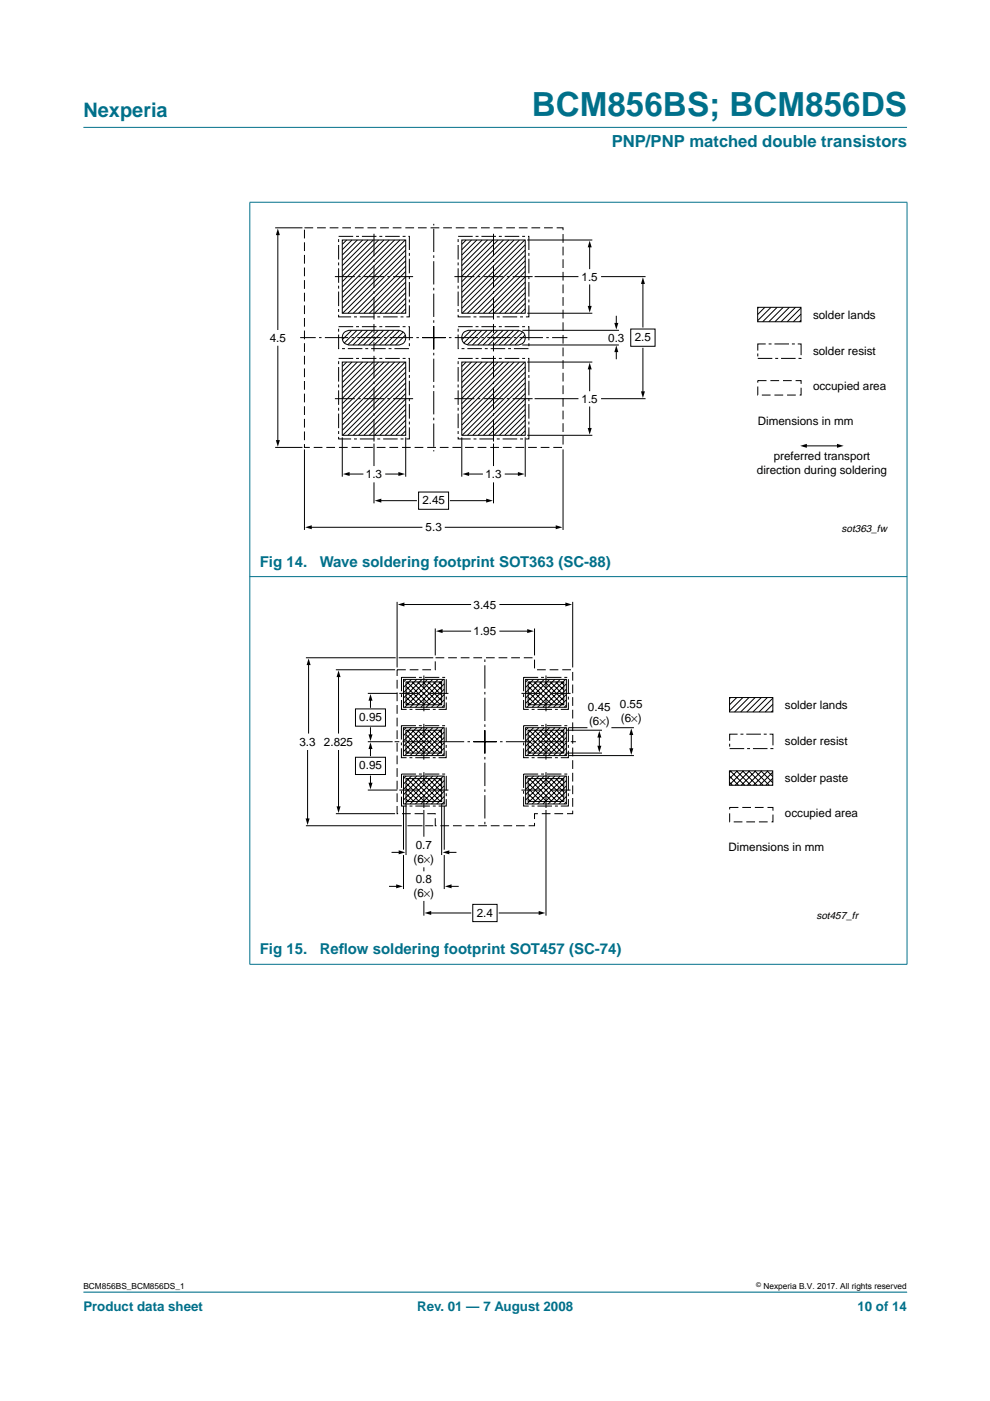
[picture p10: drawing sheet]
<svg xmlns="http://www.w3.org/2000/svg" width="210mm" height="297mm" viewBox="0 0 210 297" stroke-linecap="round" stroke-linejoin="round" font-family="sans-serif">
<path d="M192.3 273.9h-174.6" fill="none" stroke="#00708a" stroke-width=".21"/>
<g fill="#00708a" stroke="#00708a" stroke-width=".21">
<path d="M17.7 27h174.6z"/>
<path d="M53 42.9v161.5z"/>
<path d="M192.3 42.9v161.5z"/>
<path d="M52.9 42.9h139.5z"/>
<path d="M52.9 122.3h139.5z"/>
<path d="M52.9 204.5h139.5z"/>
</g>
<g fill="none" stroke="#000" stroke-width=".21">
<path d="M58.3 48.3h5.8M58.9 49.6v20.3M72.6 50.9h13.4v15.5h-13.4zM73.5 50.9l-.9 .9M74.6 50.9l-2 2M75.8 50.9l-3.2 3.2M76.9 50.9l-4.3 4.3M78 50.9l-5.4 5.4M79.1 50.9l-6.5 6.6M80.3 50.9l-7.7 7.7M81.4 50.9l-8.8 8.8M82.5 50.9l-9.9 9.9"/>
<path d="M83.7 50.9l-11.1 11.1M84.8 50.9l-12.2 12.2M85.9 50.9l-13.3 13.3M86 51.9l-13.4 13.5M86 53l-13.4 13.4M86 54.2l-12.2 12.2M86 55.3l-11.1 11.1M86 56.4l-10 10M86 57.6l-8.8 8.8M86 58.7l-7.7 7.7M86 59.8l-6.6 6.6M97.9 50.9h13.5v15.5h-13.5z"/>
<path d="M98.8 50.9l-.9 .9M100 50.9l-2.1 2M101.1 50.9l-3.2 3.2M102.2 50.9l-4.3 4.3M103.4 50.9l-5.5 5.4M104.5 50.9l-6.6 6.6M105.6 50.9l-7.7 7.7M106.7 50.9l-8.8 8.8M107.9 50.9l-10 9.9M109 50.9l-11.1 11.1M110.1 50.9l-12.2 12.2M111.3 50.9l-13.4 13.3"/>
<path d="M111.4 51.9l-13.5 13.5M111.4 53l-13.4 13.4M111.4 54.2l-12.3 12.2M111.4 55.3l-11.2 11.1M111.4 56.4l-10 10M111.4 57.6l-8.9 8.8M111.4 58.7l-7.8 7.7M111.4 59.8l-6.6 6.6M111.8 50.9h13.8M113.3 58.6h9.3M125 52.2v4.8M127.4 58.6h9.5"/>
<path d="M136.3 59.9v9.4M58.9 73.4v20.2M72.6 76.8h13.4v15.5h-13.4zM73 70.5l.3-.3 .8-.2h10.4a1.56 1.56 0 0 1 1.5 1.6 1.56 1.56 0 0 1-1.5 1.5h-10.4a1.55 1.55 0 0 1-1.5-.9 1.55 1.55 0 0 1 .4-1.7zM73.5 76.8l-.9 .9M74.6 70l-2 2M74.6 76.8l-2 2M75.7 70l-2.7 2.8M75.8 76.8l-3.2 3.2M76.8 70l-3.1 3.1M76.9 76.8l-4.3 4.3M77.9 70l-3.1 3.1"/>
<path d="M78 76.8l-5.4 5.4M79.1 70l-3.1 3.1M79.1 76.8l-6.5 6.5M80.2 70l-3.1 3.1M80.3 76.8l-7.7 7.7M81.3 70l-3.1 3.1M81.4 76.8l-8.8 8.8M82.5 70l-3.2 3.1M82.5 76.8l-9.9 9.9M83.6 70l-3.1 3.1M83.7 76.8l-11.1 11.1M84.7 70l-3.1 3.1"/>
<path d="M84.8 76.8l-12.2 12.2M85.5 70.4l-2.8 2.7M85.9 76.8l-13.3 13.3M86 71.1l-2.1 2M86 77.8l-13.4 13.4M86 78.9l-13.4 13.4M86 60.9l-5.4 5.5M86 62.1l-4.3 4.3M86 63.2l-3.2 3.2M86 64.3l-2.1 2.1M86 65.5l-.9 .9M97.9 76.8h13.5v15.5h-13.5z"/>
<path d="M98.3 70.5l.4-.3 .8-.2h10.3a1.56 1.56 0 0 1 1.6 1.6 1.56 1.56 0 0 1-1.6 1.5h-10.4a1.55 1.55 0 0 1-1.4-.9 1.55 1.55 0 0 1 .3-1.7zM98.8 76.8l-.9 .9M99.9 70l-2 2M100 76.8l-2.1 2M101 70l-2.7 2.8M101.1 76.8l-3.2 3.2M102.2 70l-3.1 3.1M102.2 76.8l-4.3 4.3M103.3 70l-3.1 3.1M103.4 76.8l-5.5 5.4M104.4 70l-3.1 3.1M104.5 76.8l-6.6 6.5"/>
<path d="M105.5 70l-3.1 3.1M105.6 76.8l-7.7 7.7M106.7 70l-3.1 3.1M106.7 76.8l-8.8 8.8M107.8 70l-3.1 3.1M107.9 76.8l-10 9.9M108.9 70l-3.1 3.1M109 76.8l-11.1 11.1M110.1 70l-3.2 3.1M110.1 76.8l-12.2 12.2M110.7 73.1h20.5M110.7 70h20.5"/>
<path d="M110.8 70.4l-2.7 2.7M111.3 76.8l-13.4 13.3M111.3 71.1l-2.1 2M111.4 60.9l-5.5 5.5M111.4 62.1l-4.4 4.3M111.4 63.2l-3.2 3.2M111.4 64.3l-2.1 2.1M111.4 65.5l-1 .9M111.4 77.8l-13.5 13.4M111.4 78.9l-13.4 13.4M111.8 76.8h13.8M111.8 66.4h13.8"/>
<path d="M125 78v4.8M125 60.4v4.7M130.7 74.4v1.7M130.7 67.1v1.7M133.7 69.8h5.2v3.6h-5.2zM136.3 73.8v9.5M160.6 65.2h9.2v3h-9.2zM160.9 65.2l-.3 .2M162.2 65.2l-1.6 1.5M163.5 65.2l-2.9 2.8M164.8 65.2l-3.1 3M166.1 65.2l-3.1 3"/>
<path d="M167.4 65.2l-3.1 3M168.7 65.2l-3.1 3M169.8 67.9l-.3 .3M169.8 66.6l-1.6 1.6M169.8 65.3l-2.9 2.9M58.3 94.9h5.8M64.6 95.3v17.1M72.6 92.7v8.4M79.3 94v4.8M86 80l-12.2 12.3M86 81.2l-11.1 11.1M86 82.3l-10 10"/>
<path d="M86 83.4l-8.8 8.9M86 84.6l-7.7 7.7M86 85.7l-6.6 6.6M86 86.8l-5.4 5.5M86 88l-4.3 4.3M86 89.1l-3.2 3.2M86 90.2l-2.1 2.1M86 91.3l-.9 1M86 92.7v8.4M97.9 92.7v8.4M104.6 94v4.8M111.4 80l-12.3 12.3"/>
<path d="M111.4 81.2l-11.2 11.1M111.4 82.3l-10 10M111.4 83.4l-8.9 8.9M111.4 84.6l-7.8 7.7M111.4 85.7l-6.6 6.6M111.4 86.8l-5.5 5.5M111.4 88l-4.4 4.3M111.4 89.1l-3.2 3.2M111.4 90.2l-2.1 2.1M111.4 91.3l-1 1M111.4 92.7v8.4M111.8 92.3h13.8"/>
<path d="M113.3 84.5h9.3M119.4 95.3v17.1M125 86.3v4.7M127.4 84.5h9.5M170.5 94.5h7.2M65.8 111.8h23.7M73.8 100.5h3.1M79.3 102.3v4.4M80.6 106.2h7.7M81.8 100.5h3M88.8 104.3h6.3v3.7h-6.3zM94.4 111.8h23.7"/>
<path d="M95.5 106.2h7.9M99.2 100.5h3.1M104.6 102.3v4.4M107.1 100.5h3M64.9 139.5h19M84.2 127.6v13.9M84.5 139.5h7.4M85.5 128.2h14.3M92.3 133.2v5.8M93.6 133.8h6.2M106 128.2h14.2M106 133.8h6.1"/>
<path d="M113.3 133.2v5.8M121.4 127.6v13.9M65.2 159.1v14.7M65.4 140.7v14.7M71.2 142h12.6M71.8 143.3v12.1M71.8 159.1v12.1M75.4 150.3h6.3v3.7h-6.3zM78 157.3h5.2M78 147h6.2M78.5 148.3v1.7M78.5 154.3v1.7"/>
<path d="M78.5 158.5v1.7M85.5 154.3h8.7v5.9h-8.7zM85.6 144h8.6v6h-8.6zM86.1 154.8h7.5v4.9h-7.5zM86.1 155.8l3.9 3.9M86.1 156.9l2.8 2.8M86.1 158l1.6 1.7M86.1 159.2l.5 .5M86.1 144.6h7.5v4.8h-7.5zM86.1 154.3l-.6 .5M86.1 145.5l3.9 3.9M86.1 146.7l2.8 2.7"/>
<path d="M86.1 147.8l1.6 1.6M86.1 148.9l.5 .5M86.1 144l-.5 .6M86.3 154.8l4.8 4.9M86.3 144.6l4.8 4.8M87.2 154.3l-1.7 1.7M87.2 144l-1.6 1.7M87.4 154.8l4.8 4.9M87.4 144.6l4.9 4.8M88.3 154.3l-2.8 2.8M88.4 144l-2.8 2.9M88.5 154.8l4.9 4.9"/>
<path d="M88.5 144.6l4.9 4.8M89.5 154.3l-4 3.9M89.5 144l-3.9 4M89.6 154.8l4 4M89.7 144.6l4 4M90.6 154.3l-5.1 5.1M90.6 144l-5 5.1M90.8 154.8l2.8 2.9M90.8 144.6l2.9 2.8M91.7 154.3l-5.9 5.9M91.7 144l-5.9 6M91.9 154.8l1.7 1.7"/>
<path d="M91.9 144.6l1.8 1.7M92.9 154.3l-6 5.9M92.9 144l-5.9 6M93 154.8l.6 .6M93.1 144.6l.6 .6M94 154.3l-5.9 5.9M94 144l-5.9 6M94.2 155.2l-5 5M94.2 156.4l-3.9 3.8M94.2 157.5l-2.7 2.7M94.2 158.6l-1.6 1.6M94.2 159.7l-.5 .5"/>
<path d="M94.2 145l-5 5M94.2 146.1l-3.8 3.9M94.2 147.2l-2.7 2.8M94.2 148.4l-1.6 1.6M94.2 149.5l-.5 .5M111.4 144h8.7v6h-8.7zM111.4 154.3h8.7v5.9h-8.7zM112 144.6h7.5v4.8h-7.5zM112 154.8h7.5v4.9h-7.5zM112 145.5l3.9 3.9M112 146.7l2.8 2.7M112 147.8l1.6 1.6"/>
<path d="M112 148.9l.5 .5M112 155.8l3.9 3.9M112 156.9l2.8 2.8M112 158l1.6 1.7M112 159.2l.5 .5M112 144l-.6 .6M112 154.3l-.6 .5M112.2 144.6l4.8 4.8M112.2 154.8l4.8 4.9M113.1 144l-1.7 1.7M113.1 154.3l-1.7 1.7M113.3 144.6l4.8 4.8"/>
<path d="M113.3 154.8l4.8 4.9M114.3 144l-2.9 2.9M114.3 154.3l-2.9 2.8M114.4 144.6l4.9 4.8M114.4 154.8l4.9 4.9M115.4 144l-4 4M115.4 154.3l-4 3.9M115.6 144.6l3.9 4M115.6 154.8l3.9 4M116.5 144l-5.1 5.1M116.5 154.3l-5.1 5.1M116.7 144.6l2.8 2.8"/>
<path d="M116.7 154.8l2.8 2.9M117.6 144l-5.9 6M117.6 154.3l-5.9 5.9M117.8 144.6l1.7 1.7M117.8 154.8l1.7 1.7M118.8 144l-5.9 6M118.8 154.3l-5.9 5.9M118.9 144.6l.6 .6M118.9 154.8l.6 .6M119.9 144l-5.9 6M119.9 154.3l-5.9 5.9M120 159.7h7.6"/>
<path d="M120 154.8h7.6M120.1 145l-5 5M120.1 146.1l-3.9 3.9M120.1 147.2l-2.7 2.8M120.1 148.4l-1.6 1.6M120.1 149.5l-.5 .5M120.1 155.2l-5 5M120.1 156.4l-3.9 3.8M120.1 157.5l-2.7 2.7M120.1 158.6l-1.6 1.6M120.1 159.7l-.5 .5M120.6 154.3h3.9"/>
<path d="M127.1 155.8v2.6M129.6 154.3h4.8M133.8 155.8v3.1M154.7 147.9h9.2v3.1h-9.2zM154.9 147.9l-.2 .2M156.2 147.9l-1.5 1.5M157.5 147.9l-2.8 2.8M158.8 147.9l-3.1 3.1M160.1 147.9l-3.1 3.1M161.4 147.9l-3.1 3.1M162.7 147.9l-3.1 3.1M163.9 150.6l-.4 .4"/>
<path d="M163.9 149.3l-1.7 1.7M163.9 148l-3 3M64.9 175.1h20.3M71.2 172.5h12.6M75.4 160.6h6.3v3.6h-6.3zM78 167.5h6.2M78.5 164.5v1.7M85.6 164.5h8.6v6h-8.6zM85.6 170.9v9.3M86.1 165.1h7.5v4.8h-7.5zM86.1 170.3v11M86.1 166l3.9 3.9"/>
<path d="M86.1 167.1l2.8 2.8M86.1 168.3l1.6 1.6M86.1 169.4l.5 .5M86.1 164.5l-.5 .6M86.3 165.1l4.8 4.8M86.4 175.1h3.2M87.2 164.5l-1.6 1.7M87.4 165.1l4.9 4.8M88.4 164.5l-2.8 2.9M88.5 165.1l4.9 4.8M89.5 164.5l-3.9 4M89.7 165.1l4 4"/>
<path d="M89.9 171.7v5.7M90.2 175.1h1.7M90.6 164.5l-5 5.1M90.8 165.1l2.9 2.8M91.7 164.5l-5.9 6M91.9 165.1l1.8 1.7M92.9 164.5l-5.9 6M93.1 165.1l.6 .6M93.6 170.3v11M94 164.5l-5.9 6M94.2 165.5l-5 5M94.2 166.6l-3.8 3.9"/>
<path d="M94.2 167.7l-2.7 2.8M94.2 168.9l-1.6 1.6M94.2 170l-.5 .5M94.2 170.9v9.3M111.4 164.5h8.7v6h-8.7zM112 165.1h7.5v4.8h-7.5zM112 166l3.9 3.9M112 167.1l2.8 2.8M112 168.3l1.6 1.6M112 169.4l.5 .5M112 164.5l-.6 .6M112.2 165.1l4.8 4.8"/>
<path d="M113.1 164.5l-1.7 1.7M113.3 165.1l4.8 4.8M114.3 164.5l-2.9 2.9M114.4 165.1l4.9 4.8M115.4 164.5l-4 4M115.6 165.1l3.9 4M115.8 171.7v22.4M116.5 164.5l-5.1 5.1M116.7 165.1l2.8 2.8M117.6 164.5l-5.9 6M117.8 165.1l1.7 1.7M118.8 164.5l-5.9 6"/>
<path d="M118.9 165.1l.6 .6M119.9 164.5l-5.9 6M120.1 165.5l-5 5M120.1 166.6l-3.9 3.9M120.1 167.7l-2.7 2.8M120.1 168.9l-1.6 1.6M120.1 170l-.5 .5M120.6 160.2h13.8M154.7 163.4h9.1v3.1h-9.1zM154.7 164.6l1.9 1.9M154.7 165.9l.6 .6M154.8 163.4l3.1 3.1"/>
<path d="M155 163.4l-.3 .4M156.1 163.4l3.1 3.1M156.3 163.4l-1.6 1.7M157.4 163.4l3.1 3.1M157.6 163.4l-2.9 3M158.7 163.4l3.1 3.1M158.9 163.4l-3 3.1M160 163.4l3.1 3.1M160.2 163.4l-3 3.1M161.3 163.4l2.5 2.5M161.5 163.4l-3 3.1M162.6 163.4l1.2 1.2"/>
<path d="M162.8 163.4l-3 3.1M163.8 166.3l-.1 .2M163.8 165l-1.4 1.5M163.8 163.7l-2.7 2.8M82.6 187.9h1.7M83.1 180.7h1.7M85.6 181.3v7.2M89.9 183.9v.8M89.9 191v3.1M91.1 193.6h8.7M94.2 181.3v7.2M95 180.7h1.7"/>
<path d="M95.5 187.9h1.7M100.2 191.7h5.2v3.7h-5.2zM105.8 193.6h8.7"/>
</g>
<g fill="none" stroke="#000" stroke-width=".21" stroke-dasharray="3.1 .6 .6 .6" stroke-linecap="butt">
<path d="M71.8 50.1h15v17.1h-15zM97.1 50.1h15v17.1h-15zM71.8 76h15v17.1h-15zM71.8 69.3h15v4.6h-15zM97.1 69.3h15v4.6h-15zM97.1 76h15v17.1h-15zM160.7 72.9h9.2v3.1h-9.2zM85.1 153.9h9.5v6.7h-9.5zM85.1 143.6h9.5v6.8h-9.5zM111 143.6h9.5v6.8h-9.5zM111 153.9h9.5v6.7h-9.5zM154.7 155.7h9.2v3h-9.2z"/>
<path d="M85.1 164.1h9.5v6.8h-9.5zM111 164.1h9.5v6.8h-9.5z"/>
</g>
<path d="M64.6 48.3h54.8v46.6h-54.8zM160.7 80.7h9.2v3.1h-9.2zM84.2 142h8.1v-2.5h21v2.5h8.1v30.5h-8.1v2.6h-21v-2.6h-8.1zM154.7 171.2h9.2v3.1h-9.2z" fill="none" stroke="#000" stroke-width=".21" stroke-dasharray="1.9 .8" stroke-linecap="butt"/>
<g fill="#000">
<path d="M58.9 48.4l.4 1.5h-.8zM125 51l.5 1.4h-.9zM125 76.9l.5 1.4h-.9zM124.6 64.9h.9l-.5 1.4zM130.7 73.2l.4 1.5h-.8zM130.3 68.5h.8l-.4 1.4zM136.3 58.8l.4 1.4h-.8zM58.5 93.3h.8l-.4 1.4zM124.6 90.7h.9l-.5 1.5zM135.9 83h.8l-.4 1.4zM169.7 94.5l1.4-.4v.8zM177.5 94.1l1.4 .4-1.4 .4z"/>
<path d="M64.7 111.8l1.4-.4v.8zM72.7 100.5l1.4-.4v.8zM79.4 106.2l1.4-.5v.9zM84.5 100.1l1.4 .4-1.4 .4zM98.1 100.5l1.4-.4v.8zM103.1 105.7l1.4 .5-1.4 .4zM109.8 100.1l1.4 .4-1.4 .4zM117.8 111.4l1.4 .4-1.4 .4zM84.3 128.2l1.4-.5v.9zM92.4 133.8l1.4-.4v.8zM111.8 133.4l1.4 .4-1.4 .4zM119.9 127.7l1.4 .5-1.4 .4z"/>
<path d="M65.4 139.6l.5 1.4h-.9zM71.8 142.1l.4 1.5h-.8zM78.5 147.2l.5 1.4h-.9zM78.5 157.4l.5 1.4h-.9zM78.1 155.7h.9l-.5 1.4zM126.7 158.1h.8l-.4 1.4zM127.1 155l.4 1.4h-.8zM133.8 154.4l.5 1.4h-.9zM133.4 158.6h.9l-.5 1.5zM64.8 173.5h.8l-.4 1.4zM71.4 171h.8l-.4 1.4zM78.1 166h.9l-.5 1.4z"/>
<path d="M84 187.5l1.4 .4-1.4 .4zM84.5 180.3l1.4 .4-1.4 .4zM90 193.6l1.4-.5v.9zM93.9 180.7l1.4-.4v.8zM94.3 187.9l1.4-.4v.8zM114.2 193.1l1.4 .5-1.4 .4z"/>
</g>
<path d="M89.5 71.6h30.8M92 69.2v26.5M92 74.1v-26.6M94.5 71.6h-30.9M100.4 157.3h21.7M102.8 154.8v20.3M102.8 159.8v-20.2M105.3 157.3h-21.6" fill="none" stroke="#000" stroke-width=".21" stroke-dasharray="4.9 .7 .5 .7" stroke-linecap="butt"/>
<path d="M79.3 49.6v18.1M104.6 49.6v18.1M79.3 75.4v18.2M104.6 75.4v18.2" fill="none" stroke="#000" stroke-width=".21" stroke-dasharray="4.8 .7 .5 .7" stroke-linecap="butt"/>
<path d="M71 58.6h16.6M96.3 58.6h16.6M71 84.5h16.6M96.3 84.5h16.6M84.7 147h10.4M110.6 147h10.4M84.7 167.5h10.4M110.6 167.5h10.4" fill="none" stroke="#000" stroke-width=".21" stroke-dasharray="4.2 .7 .5 .7" stroke-linecap="butt"/>
<path d="M79.3 68.7v5.8M104.6 68.7v5.8" fill="none" stroke="#000" stroke-width=".21" stroke-dasharray="1.9 .7 .5 .7" stroke-linecap="butt"/>
<path d="M89.9 153.5v7.6M89.9 143.2v7.6M115.8 153.5v7.6M115.8 143.2v7.6M89.9 163.7v7.6M115.8 163.7v7.6" fill="none" stroke="#000" stroke-width=".21" stroke-dasharray="2.8 .7 .5 .7" stroke-linecap="butt"/>
<text font-size="7.1" fill="#00708a" x="112.7" y="24.7">BCM856BS; BCM856DS</text>
<text font-size="4.2" fill="#00708a" x="17.7" y="24.9">Nexperia</text>
<text font-size="3.5" fill="#00708a" x="129.7" y="31.1">PNP/PNP matched double transistors</text>
<g font-size="3.2" fill="#00708a">
<text x="55.1" y="120.1">Fig 14.</text>
<text x="67.8" y="120.1">Wave soldering footprint SOT363 (SC-88)</text>
<text x="55.1" y="202.3">Fig 15.</text>
<text x="67.8" y="202.3">Ref</text>
<text x="71.8" y="202.3">low soldering footprint SOT457 (SC-74)</text>
</g>
<g font-size="2.8" fill="#00708a">
<text x="17.7" y="278">Product data sheet</text>
<text x="88.5" y="278">Rev. 01 — 7 August 2008</text>
<text x="181.8" y="278">10 of 14</text>
</g>
<g font-size="2.5">
<text x="123.3" y="59.5">1.5</text>
<text x="172.4" y="67.6">solder lands</text>
<text x="57.2" y="72.5">4.5</text>
<text x="129" y="72.4">0.3</text>
<text x="134.6" y="72.3">2.5</text>
<text x="172.4" y="75.2">solder resist</text>
<text x="172.4" y="82.6">occupied area</text>
<text x="123.3" y="85.4">1.5</text>
<text x="160.7" y="90">Dimensions in mm</text>
<text x="77.6" y="101.4">1.3</text>
<text x="102.9" y="101.4">1.3</text>
<text x="160.5" y="100.4">direction during soldering</text>
<text x="164" y="97.4">preferred transport</text>
<text x="89.6" y="106.9">2.45</text>
<text x="90.2" y="112.7">5.3</text>
<text x="100.4" y="129">3.45</text>
<text x="100.4" y="134.7">1.95</text>
<text x="76.2" y="152.9">0.95</text>
<text x="124.7" y="150.7">0.45</text>
<text x="124.9" y="153.7">(6×)</text>
<text x="131.4" y="150.1">0.55</text>
<text x="131.7" y="153.1">(6×)</text>
<text x="166.4" y="150.3">solder lands</text>
<text x="63.5" y="158.1">3.3</text>
<text x="68.7" y="158.1">2.825</text>
<text x="166.4" y="157.9">solder resist</text>
<text x="76.2" y="163.1">0.95</text>
<text x="166.4" y="165.7">solder paste</text>
<text x="166.4" y="173.1">occupied area</text>
<text x="87.7" y="183">(6×)</text>
<text x="88.2" y="180">0.7</text>
<text x="154.5" y="180.4">Dimensions in mm</text>
<text x="87.7" y="190.2">(6×)</text>
<text x="88.2" y="187.2">0.8</text>
<text x="101.1" y="194.3">2.4</text>
</g>
<g font-size="2.2">
<text x="178.4" y="112.7">sot363_fw</text>
<text x="173.1" y="194.9">sot457_fr</text>
</g>
<g font-size="1.8">
<text x="17.7" y="273.4">BCM856BS_BCM856DS_1</text>
<text x="161.9" y="273.4">Nexperia B.V. 2017. All rights reserved</text>
</g>
<text font-size="1.4" x="160.4" y="272.9">©</text>
</svg>
